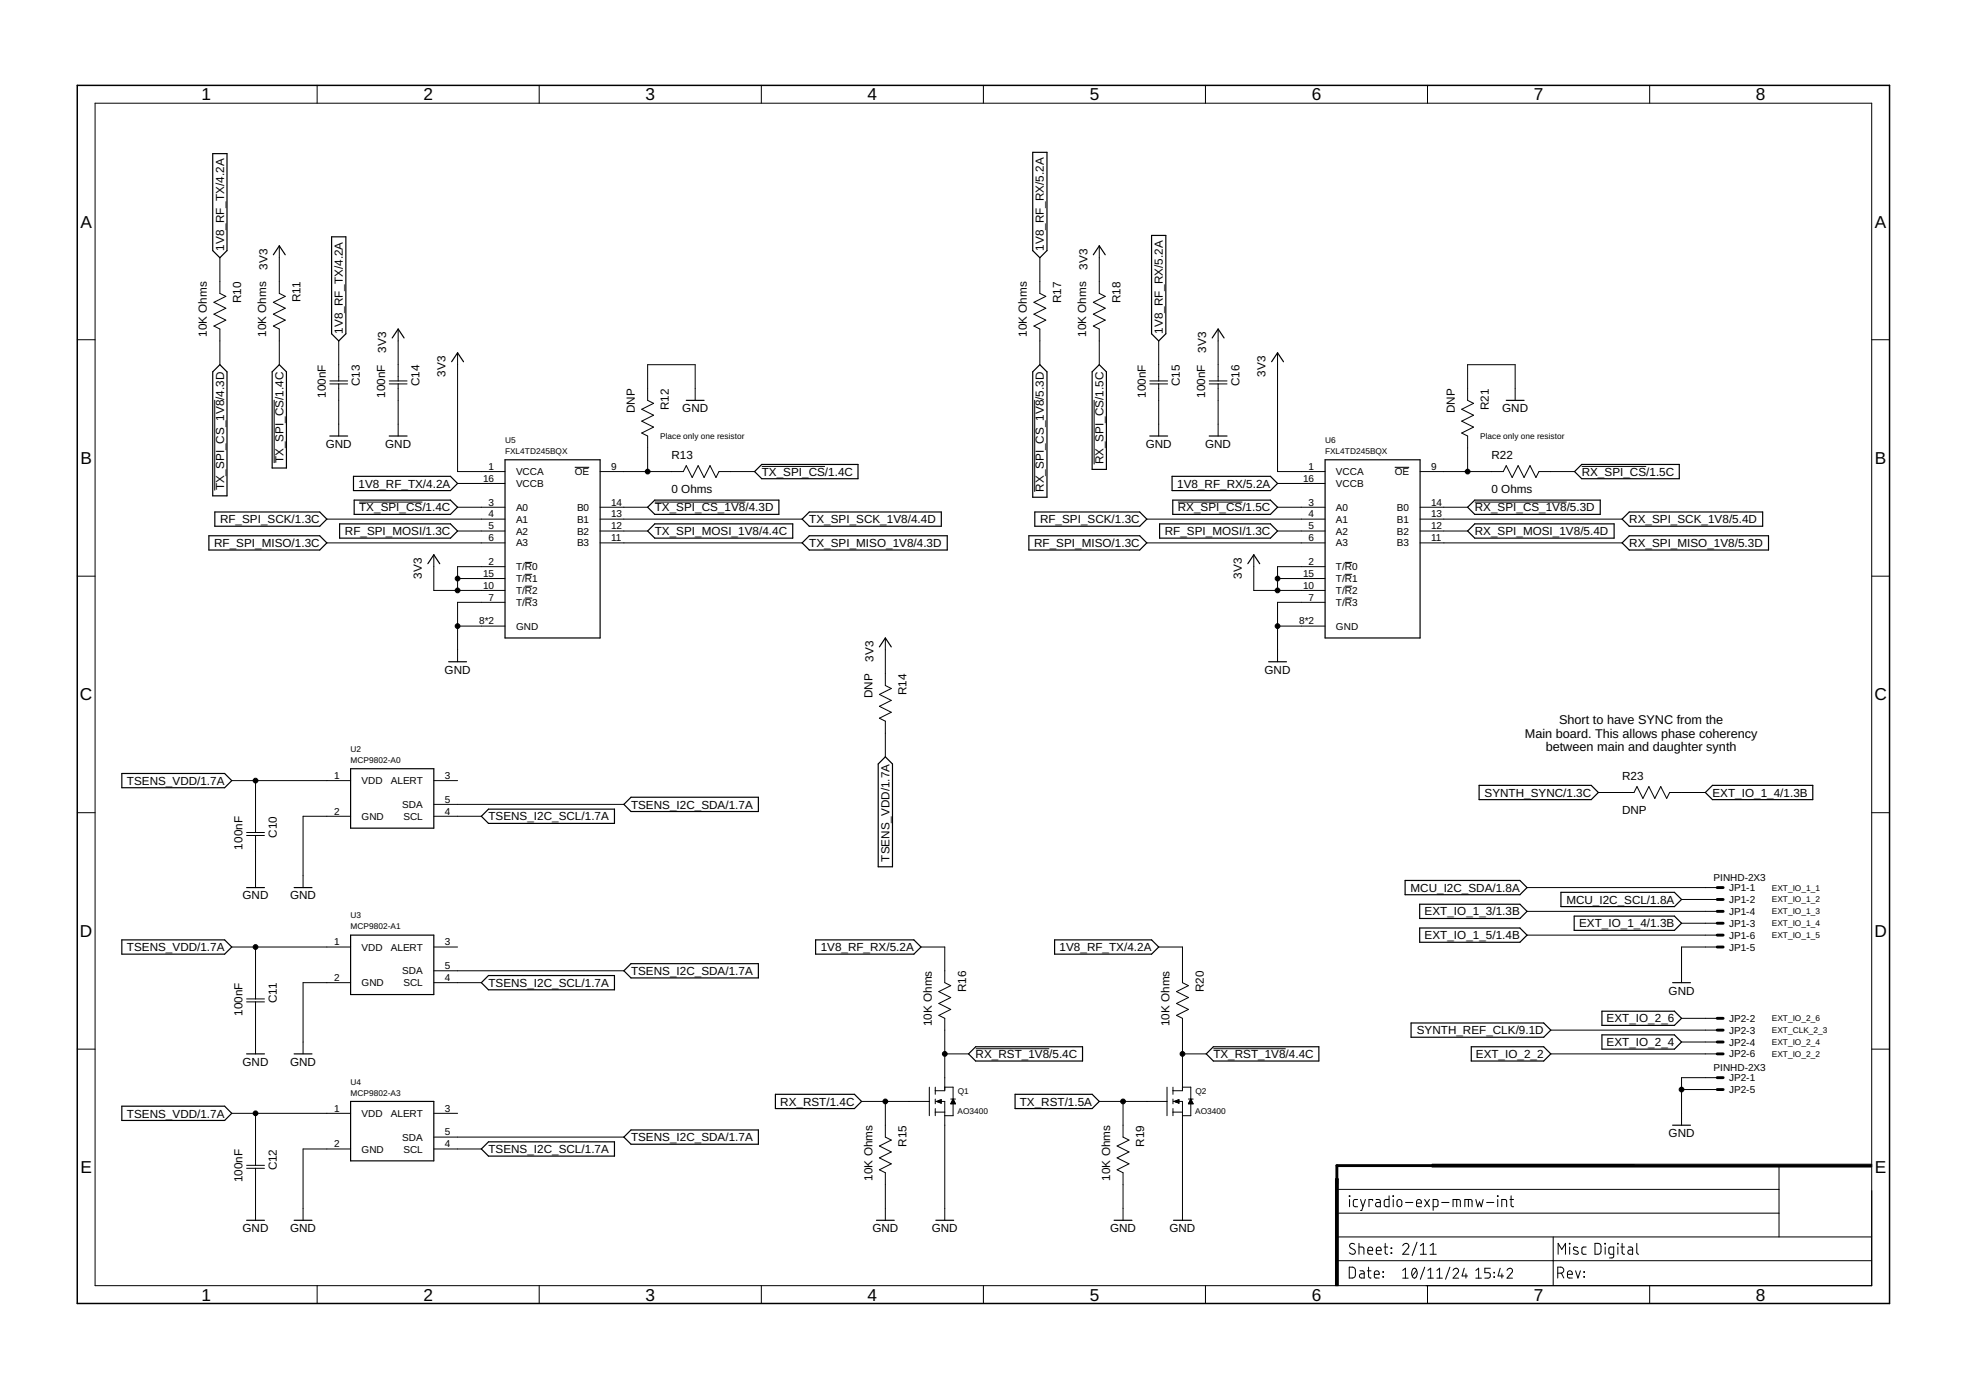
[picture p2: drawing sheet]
<svg xmlns="http://www.w3.org/2000/svg" width="420mm" height="297mm" viewBox="0 0 420 297" stroke-linecap="round" stroke-linejoin="round" font-family="sans-serif">
<g fill="none" stroke="#000" stroke-width=".21">
<path d="M67.8 18.2v3.9M115.2 18.2v3.9M162.7 18.2v3.9M210.2 18.2v3.9M257.6 18.2v3.9M305.1 18.2v3.9M352.6 18.2v3.9M20.3 22.1h379.7v252.6h-379.7zM47 55.1v7.6l1.3 .6-2.6 1.3 2.6 1.3-2.6 1.2 2.6 1.3-2.6 1.3 1.3 .6v7.6M59.7 52.5v10.2l1.3 .6-2.6 1.3 2.6 1.3-2.6 1.2 2.6 1.3-2.6 1.3 1.3 .6v7.6M222.2 55.1v7.6l1.3 .6-2.5 1.3 2.5 1.3-2.5 1.2 2.5 1.3-2.5 1.3 1.2 .6v7.6M234.9 52.5v10.2l1.3 .6-2.5 1.3 2.5 1.3-2.5 1.2 2.5 1.3-2.5 1.3 1.2 .6v7.6"/>
<path d="M16.5 72.6h3.8M72.4 72.9v8.5M85.1 70.3v11.1M97.8 75.4v25.4h10.1M247.6 72.9v8.5M260.3 70.3v11.1M273 75.4v25.4h10.2M400 72.6h3.8M45.9 85.4v19.4M58.6 85.4v13.6M70.5 81.4h3.8M70.5 82h3.8"/>
<path d="M72.4 82v11.2M83.2 81.4h3.8M83.2 82h3.8M85.1 82v11.2M122.8 99.9h3.1M148.6 85.6v-7.7h-10.2v7.7l1.3 .6-2.6 1.3 2.6 1.2-2.6 1.3 2.6 1.3-2.6 1.2 1.3 .7v7.6M162.8 99.7h13.5M221.1 85.4v19.7M233.8 85.4v13.8M245.7 81.4h3.8M245.7 82h3.8M247.6 82v11.2"/>
<path d="M258.4 81.4h3.8M258.4 82h3.8M260.3 82v11.2M298.1 99.9h3.1M323.8 85.6v-7.7h-10.2v7.7l1.3 .6-2.5 1.3 2.5 1.2-2.5 1.3 2.5 1.3-2.5 1.2 1.2 .7v7.6M338 99.7h13.8M69.8 110.9h38.1M69.8 116h38.1M76.8 107.3h13.5M92.7 118.6v7.6h15.2M97.8 108.4h10.1M97.8 103.3h10.1"/>
<path d="M97.8 113.5h10.1M128.2 100.8h17.8l.7-1.3 1.2 2.5 1.3-2.5 1.3 2.5 1.2-2.5 1.3 2.5 .6-1.2h7.7M128.2 108.4h10.2M128.2 110.9h43.2M128.2 113.5h10.2M128.2 116h43.2M139.9 107.3h19.4M245.1 110.9h38.1M245.1 116h38.1M251.7 107.3h13.8M267.9 118.6v7.6h15.3M273 108.4h10.2"/>
<path d="M273 103.3h10.2M273 113.5h10.2M303.5 100.8h17.8l.6-1.3 1.3 2.5 1.2-2.5 1.3 2.5 1.3-2.5 1.3 2.5 .6-1.2h7.6M303.5 108.4h10.1M303.5 110.9h43.2M303.5 113.5h10.1M303.5 116h43.2M315.2 107.3h19.6M16.5 123.1h3.8M97.8 133.8h10.1M97.8 123.6h10.1M107.9 121.1h-10.1v5.1"/>
<path d="M107.9 128.7h-10.1v12.7M112.2 120.2h1.5M112.2 122.7h1.5M112.2 125.3h1.5M112.2 127.8h1.5M189.2 136.3v10.2l1.3 .6-2.6 1.3 2.6 1.3-2.6 1.2 2.6 1.3-2.6 1.3 1.3 .6v7.6M273 133.8h10.2M273 123.6h10.2M283.2 121.1h-10.2v5.1M283.2 128.7h-10.2v12.7M287.4 120.2h1.6M287.4 122.7h1.6"/>
<path d="M287.4 125.3h1.6M287.4 127.8h1.6M400 123.1h3.8M16.5 173.7h3.8M49.5 166.8h25.4M52.7 177.9h3.8M52.7 178.5h3.8M54.6 166.8v11.1M54.6 178.5v11.2M74.9 174.4h-10.1v15.3M92.7 166.8h5.1M92.7 174.4h10.2"/>
<path d="M92.7 171.9h40.6M341.6 169.4h7.6l.6-1.3 1.3 2.5 1.3-2.5 1.3 2.5 1.2-2.5 1.3 2.5 .6-1.2h7.6M400 173.7h3.8M326.3 189.7h40.7M326.3 194.8h40.7M326.3 199.8h40.7M359.4 192.2h7.6M359.4 197.3h7.6M49.5 202.4h25.4M52.7 213.5h3.8M52.7 214.1h3.8M54.6 202.4v11.1"/>
<path d="M54.6 214.1v11.1M74.9 210h-10.1v15.2M92.7 202.4h5.1M92.7 210h10.2M92.7 207.5h40.6M196.8 202.4h5.1v7.6l1.3 .6-2.6 1.3 2.6 1.3-2.6 1.2 2.6 1.3-2.6 1.3 1.3 .6v15.5h-2M247.6 202.4h5.1v7.6l1.3 .6-2.6 1.3 2.6 1.3-2.6 1.2 2.6 1.3-2.6 1.3 1.3 .6v15.5h-2M359.4 217.6h7.6M367 202.4h-7.6v7.6M16.5 224.2h3.8M49.5 237.9h25.4M54.6 237.9v11.1"/>
<path d="M92.7 237.9h5.1M184.1 235.4h14.5M189.2 235.4v7.6l1.3 .6-2.6 1.3 2.6 1.3-2.6 1.2 2.6 1.3-2.6 1.3 1.3 .6v10.2M198.6 232.3v6.1M199.9 232.3v1.5M199.9 234.9v1M199.9 236.9v1.5M199.9 237.7h2M200 235.4h1.9v25.4M200.1 235.4l1-.4v.8zM200.4 235.5h.7M200.5 235.2h.6"/>
<path d="M200.7 235.6h.4M200.8 235.1h.3M201.1 235.7h.1M201.1 235h.1M201.9 225.2h5.1M201.9 232.3h1.8v6.1h-1.8M203.2 234.9h1M203.3 235.7h.8M203.3 235.6h.7M203.4 235.5h.6M203.4 235.4h.5M203.5 235.2h.4"/>
<path d="M203.6 235.1h.2M203.6 235h.2M203.7 234.9l.5 1h-1zM203.7 234.9h.1M208.5 224.1h15.7M234.9 235.4h14.5M240 235.4v7.6l1.3 .6-2.6 1.3 2.6 1.3-2.6 1.2 2.6 1.3-2.6 1.3 1.3 .6v10.2M249.4 232.3v6.1M250.7 237.7h2M250.7 232.3v1.5M250.7 234.9v1M250.7 236.9v1.5"/>
<path d="M250.7 235.4h2v25.4M250.9 235.4l1-.4v.8zM251.2 235.5h.7M251.3 235.2h.6M251.5 235.6h.4M251.6 235.1h.3M251.9 235.7h.1M251.9 235h.1M252.7 225.2h5.1M252.7 232.3h1.8v6.1h-1.8M254 234.9h1M254 235.7h.9"/>
<path d="M254.1 235.6h.7M254.2 235.5h.6M254.2 235.4h.5M254.3 235.2h.4M254.4 235.1h.2M254.4 235h.2M254.5 234.9l.5 1h-1zM259.3 224.1h15.5M331.4 220.1h35.6M331.4 225.2h35.6M359.4 222.7h7.6M359.4 232.8h7.6"/>
<path d="M367 230.3h-7.6v10.2M400 224.2h3.8M52.7 249h3.8M52.7 249.7h3.8M54.6 249.7v11.1M74.9 245.5h-10.1v15.3M92.7 245.5h10.2M92.7 243h40.6M285.7 254.2h94.5M285.7 259.2h94.5M288.4 255.5l.1 .2zM288.4 256.3v1.6"/>
<path d="M290.1 256.3h-.6l-.3 .4 .1 1.1 .8 .1M290.8 256.3l.5 1.6M291.8 256.3l-.8 2.4h-.2M293.3 256.6v-.3h-.7v1.6M294.1 256.3h.6l.3 .4v1.2h-.6a.46 .46 0 0 1-.4-.5 .46 .46 0 0 1 .4-.4h.6M296.9 255.5v2.4h-.8l-.3-.4 .1-.9 .2-.3h.8M297.7 255.5l.1 .2zM297.8 256.3v1.6M298.8 256.4l.4-.1a.92 .92 0 0 1 .1 1.5l-.3 .1a.92 .92 0 0 1-.2-1.5zM300.4 257h1.5M302.7 257.1h1.1a.55 .55 0 0 0-.4-.8 .55 .55 0 0 0-.7 .5l.1 1 1 .1M304.5 256.3l1 1.6"/>
<path d="M305.5 256.3l-1 1.6M306.3 257.9h.8l.2-.3v-1l-.2-.3h-.8v2.4M308.1 257h1.6M310.5 257.9v-1.6l1.5 .1 .1 1.5M311.3 256.3v1.6M313.1 257.9v-1.6l1.4 .1 .1 1.5M313.8 256.3v1.6M315.4 256.3l.4 1.6 .4-1.1 .4 1.1 .4-1.6M317.7 257h1.6M320 255.5l.1 .2zM320.1 256.3v1.6M321 257.9v-1.6l.9 .1 .1 1.5"/>
<path d="M322.7 256.3h.8M322.9 255.5l.1 2.1 .5 .3M380.2 249.1v15.2M67.8 274.7v3.9M115.2 274.7v3.9M162.7 274.7v3.9M210.2 274.7v3.9M257.6 274.7v3.9M285.7 269.4h114.3M285.7 264.3h114.3M288.4 270.8h.8l.4 .4v1.5l-.4 .4h-.8zM289.5 265.9a.58 .58 0 0 0-.9-.1 .58 .58 0 0 0 .1 .9l.7 .4a.58 .58 0 0 1 .1 .8 .58 .58 0 0 1-.9 0l-.2-.2"/>
<path d="M290.4 266.5l1 .1 .1 1.4M290.4 265.7v2.3M290.6 271.6h.7l.2 .3v1.2h-.5a.46 .46 0 0 1-.5-.4 .46 .46 0 0 1 .5-.5h.5M292.2 271.6h.8M292.3 267.3h1a.54 .54 0 0 0-.3-.8 .54 .54 0 0 0-.7 .5l.1 .9 .9 .1M292.5 270.8v1.9l.1 .3 .4 .1M293.7 272.3h1a.54 .54 0 0 0-.3-.7 .54 .54 0 0 0-.7 .5l.1 .9 .9 .1M294.1 267.3h1.1a.54 .54 0 0 0-.4-.8 .54 .54 0 0 0-.7 .5l.1 .9 1 .1M295.6 272.8l.1 .1zM295.6 271.8l.1 .1zM295.8 266.5h.8M296 265.7l.1 2.1 .5 .2"/>
<path d="M297.3 266.7l.1 .1zM297.3 267.7l.1 .1zM299.8 266.2a.64 .64 0 0 1 .9-.5 .64 .64 0 0 1 .2 1l-1.1 1.3h1.3M299.8 273.1h1.1M299.8 271.5l.6-.5v2.1M302 271.2l.1-.1a.88 .88 0 0 1 .8 1.2l-.1 .3a.51 .51 0 0 1-.5 .5 .51 .51 0 0 1-.5-.5l-.1-.8zM302.7 271.5l-.9 1.2M302.8 265.5l-1 2.8M303.6 268h1.2M303.6 266.2l.6-.5v2.3M304.5 270.8l-.9 2.6M305.1 274.7v3.9"/>
<path d="M305.2 273.1h1.1M305.2 271.5l.6-.5v2.1M305.6 268h1.3M305.6 266.2l.7-.5v2.3M307.1 273.1h1.2M307.1 271.5l.6-.5v2.1M309.9 270.8l-1 2.6M310.5 271.5a.58 .58 0 0 1 .9-.5 .58 .58 0 0 1 .1 1l-1 1.1h1.2M312.9 271l-.4 1.7h1.1M313.3 272.2v.9M315.4 273.1h1.2M315.4 271.5l.6-.5v2.1"/>
<path d="M318.5 271h-1.2v1h.7a.59 .59 0 0 1 .5 .6 .59 .59 0 0 1-.5 .5h-.7M319.3 271.9l.1 .1zM319.3 272.8l.1 .2zM320.6 271l-.5 1.7h1.2M321 272.2v.9M322.1 271.5a.58 .58 0 0 1 .8-.5 .58 .58 0 0 1 .2 1l-1 1.1h1.1M331.9 264.3v10.4M332.9 272.1h.6a.65 .65 0 0 0 .7-.7 .65 .65 0 0 0-.7-.6h-.6v2.3M333 268v-2.3l.8 1.3 .8-1.3v2.3M333.7 272.1l.5 1M335 272.3h1a.54 .54 0 0 0-.3-.7 .54 .54 0 0 0-.7 .5l.1 .9 .9 .1M335.4 265.7l.1 .1z"/>
<path d="M335.4 266.5v1.5M336.7 271.6l.5 1.5 .6-1.5M337.2 266.6l-.8-.1-.1 .4 .9 .6v.4l-.2 .1-.7-.1M338.5 271.8l.1 .1zM338.5 272.8l.1 .1zM339 266.5h-.7l-.2 .4 .1 1 .8 .1M340.9 265.7h.8l.4 .4 .1 1.3-.2 .4-.3 .2h-.8zM343 265.7l.1 .1zM343 266.5v1.5M344.9 268h-.8l-.2-.2-.1-.9 .3-.4h.8v1.9l-.3 .4h-.6M345.7 265.7l.1 .1zM345.8 266.5v1.5"/>
<path d="M346.4 266.5h.8M346.7 265.7v2.1l.5 .2M348 266.5h.7l.2 .2v1.3h-.6a.46 .46 0 0 1-.4-.4 .46 .46 0 0 1 .4-.5h.6M349.8 265.7v2l.1 .2 .3 .1M352.6 274.7v3.9"/>
</g>
<g fill="none" stroke="#000" stroke-width=".25">
<path d="M45.5 32.8h3v20.8l-1.5 1.5-1.5-1.5zM220.7 32.6h3.1v21l-1.6 1.5-1.5-1.5zM58.4 54.4l1.3-1.9 1.3 1.9M70.9 50.6h3v20.7l-1.5 1.6-1.5-1.6zM233.7 54.4l1.2-1.9 1.3 1.9M246.1 50.3h3.1v21l-1.6 1.6-1.5-1.6zM47 77.9l1.5 1.6v26.5h-3v-26.5zM59.7 77.9l1.5 1.6v20.5h-3v-20.5zM83.8 72.2l1.3-1.9 1.3 1.9M96.5 77.3l1.3-1.9 1.3 1.9M222.2 77.9l1.6 1.6v26.8h-3.1v-26.8zM234.9 77.9l1.6 1.6v20.8h-3.1v-20.8z"/>
<path d="M259.1 72.2l1.2-1.9 1.3 1.9M271.8 77.3l1.2-1.9 1.3 1.9M70.5 93.2h3.8M83.2 93.2h3.8M107.9 98.3h20.3v38h-20.3zM146.7 85.6h3.8M245.7 93.2h3.8M258.4 93.2h3.8M283.2 98.3h20.3v38h-20.3zM321.9 85.6h3.8M338 99.3h20.9v3h-20.9l-1.5-1.5zM44.6 114.5h23.7l1.5 1.5-1.5 1.5h-23.7z"/>
<path d="M45.9 109.4h22.4l1.5 1.5-1.5 1.6h-22.4zM72.6 112h23.7l1.5 1.5-1.5 1.5h-23.7zM75.5 101.8h20.8l1.5 1.5-1.5 1.5h-20.8zM75.7 106.9h20.6l1.5 1.5-1.5 1.5h-20.6zM138.4 108.4l1.5-1.5h26.6v3h-26.6zM138.4 113.5l1.5-1.5h29.5v3h-29.5zM161.3 100.8l1.5-1.5h20.6v3h-20.6zM171.4 110.9l1.6-1.5h28.2v3.1h-28.2zM171.4 116l1.6-1.5h29.4v3h-29.4zM219.9 114.5h23.7l1.5 1.5-1.5 1.5h-23.7zM221.1 109.4h22.5l1.5 1.5-1.5 1.6h-22.5zM247.8 112h23.7l1.5 1.5-1.5 1.5h-23.7z"/>
<path d="M250.5 101.8h21l1.5 1.5-1.5 1.5h-21zM250.6 106.9h20.9l1.5 1.5-1.5 1.5h-20.9zM313.6 108.4l1.6-1.5h26.8v3h-26.8zM313.6 113.5l1.6-1.5h29.8v3h-29.8zM346.7 110.9l1.5-1.5h28.5v3.1h-28.5zM346.7 116l1.5-1.5h29.8v3h-29.8zM91.4 120.5l1.3-1.9 1.3 1.9M187.9 138.2l1.3-1.9 1.3 1.9M266.7 120.5l1.2-1.9 1.3 1.9M95.9 141.4h3.8M271.1 141.4h3.8M26 165.3h22l1.5 1.5-1.5 1.5h-22z"/>
<path d="M74.9 164.3h17.8v12.7h-17.8zM102.9 174.4l1.5-1.5h26.9v3.1h-26.9zM134.9 170.4h27.2v3h-27.2l-1.6-1.5zM187.7 163.3l1.5-1.6 1.5 1.6v21.9h-3zM316.1 167.8h24l1.5 1.6-1.5 1.5h-24zM364.4 169.4l1.6-1.6h21.4v3.1h-21.4zM52.7 189.7h3.8M62.9 189.7h3.8M74.9 199.8h17.8v12.7h-17.8zM300.3 188.2h24.5l1.5 1.5-1.5 1.5h-24.5zM303.4 198.3h21.4l1.5 1.5-1.5 1.6h-21.4zM303.4 193.2h21.4l1.5 1.6-1.5 1.5h-21.4z"/>
<path d="M333.6 190.7h24.2l1.6 1.5-1.6 1.5h-24.2zM336.4 195.8h21.4l1.6 1.5-1.6 1.5h-21.4zM26 200.9h22l1.5 1.5-1.5 1.5h-22zM102.9 210l1.5-1.5h26.9v3h-26.9zM133.3 207.5l1.6-1.6h27.2v3.1h-27.2zM174.3 200.9h21l1.5 1.5-1.5 1.5h-21zM225.4 200.9h20.7l1.5 1.5-1.5 1.5h-20.7zM301.6 218.6h28.3l1.5 1.5-1.5 1.6h-28.3zM342.3 216.1h15.5l1.6 1.5-1.6 1.5h-15.5zM357.5 210h3.8M26 236.4h22l1.5 1.5-1.5 1.5h-22zM52.7 225.2h3.8"/>
<path d="M62.9 225.2h3.8M74.9 235.4h17.8v12.7h-17.8zM165.7 233.8h16.9l1.5 1.6-1.5 1.5h-16.9zM207 225.2l1.5-1.5h22.9v3h-22.9zM216.9 233.8h16.5l1.5 1.6-1.5 1.5h-16.5zM257.8 225.2l1.5-1.5h22.6v3h-22.6zM314.4 223.7h15.5l1.5 1.5-1.5 1.5h-15.5zM342.3 221.1h15.5l1.6 1.6-1.6 1.5h-15.5zM102.9 245.5l1.5-1.5h26.9v3.1h-26.9zM133.3 243l1.6-1.5h27.2v3h-27.2zM357.5 240.5h3.8M52.7 260.8h3.8"/>
<path d="M62.9 260.8h3.8M187.3 260.8h3.8M200 260.8h3.8M238.1 260.8h3.8M250.8 260.8h3.8"/>
</g>
<path d="M16.5 18.2h387.3v260.4h-387.3z" fill="none" stroke="#000" stroke-width=".32"/>
<path d="M285.4 251.9h.6v22.8h-.6zM306 248.8h94v.6h-94z" fill="#000" stroke="#000" stroke-width=".21"/>
<g fill="none" stroke="#000" stroke-width=".61">
<path d="M367 189.7h1.3M367 192.2h1.3M367 197.3h1.3M367 194.8h1.3M367 199.8h1.3M367 217.6h1.3M367 202.4h1.3M367 230.3h1.3M367 220.1h1.3M367 222.7h1.3M367 232.8h1.3M367 225.2h1.3"/>
<path d="M349.2 249.1h-63.5v3.8"/>
</g>
<g fill="#000" stroke="#000" stroke-width=".21">
<circle cx="138.4" cy="100.8" r=".51"/>
<circle cx="313.6" cy="100.8" r=".51"/>
<circle cx="97.8" cy="133.8" r=".51"/>
<circle cx="97.8" cy="123.6" r=".51"/>
<circle cx="97.8" cy="126.2" r=".51"/>
<circle cx="273" cy="133.8" r=".51"/>
<circle cx="273" cy="126.2" r=".51"/>
<circle cx="273" cy="123.6" r=".51"/>
<circle cx="54.6" cy="166.8" r=".51"/>
<circle cx="54.6" cy="202.4" r=".51"/>
<circle cx="54.6" cy="237.9" r=".51"/>
<circle cx="189.2" cy="235.4" r=".51"/>
<circle cx="201.9" cy="225.2" r=".51"/>
<circle cx="240" cy="235.4" r=".51"/>
<circle cx="252.7" cy="225.2" r=".51"/>
<circle cx="359.4" cy="232.8" r=".51"/>
</g>
<g font-size="3.7">
<text x="43" y="21.4">1</text>
<text x="90.5" y="21.4">2</text>
<text x="138" y="21.4">3</text>
<text x="185.4" y="21.4">4</text>
<text x="232.9" y="21.4">5</text>
<text x="280.3" y="21.4">6</text>
<text x="327.8" y="21.4">7</text>
<text x="375.3" y="21.4">8</text>
<text x="17.2" y="48.6">A</text>
<text x="400.7" y="48.6">A</text>
<text x="17.2" y="99.2">B</text>
<text x="400.7" y="99.2">B</text>
<text x="17.1" y="149.7">C</text>
<text x="400.6" y="149.7">C</text>
<text x="17.1" y="200.2">D</text>
<text x="400.6" y="200.2">D</text>
<text x="17.2" y="250.8">E</text>
<text x="400.7" y="250.8">E</text>
<text x="43" y="277.9">1</text>
<text x="90.5" y="277.9">2</text>
<text x="138" y="277.9">3</text>
<text x="185.4" y="277.9">4</text>
<text x="232.9" y="277.9">5</text>
<text x="280.3" y="277.9">6</text>
<text x="327.8" y="277.9">7</text>
<text x="375.3" y="277.9">8</text>
</g>
<g font-size="2.7">
<text x="333.2" y="154.7">Short to have SYNC from the</text>
<text x="325.9" y="157.6">Main board. This allows phase coherency</text>
<text x="330.3" y="160.5">between main and daughter synth</text>
</g>
<g font-size="2.5">
<text x="47.9" y="53.5" transform="rotate(-90 47.9 53.5)">1V8_RF_TX/4.2A</text>
<text x="223.1" y="53.5" transform="rotate(-90 223.1 53.5)">1V8_RF_RX/5.2A</text>
<text x="57.1" y="57.6" transform="rotate(-90 57.1 57.6)">3V3</text>
<text x="232.4" y="57.6" transform="rotate(-90 232.4 57.6)">3V3</text>
<text x="51.5" y="64.7" transform="rotate(-90 51.5 64.7)">R10</text>
<text x="64.2" y="64.6" transform="rotate(-90 64.2 64.6)">R11</text>
<text x="226.8" y="64.7" transform="rotate(-90 226.8 64.7)">R17</text>
<text x="239.5" y="64.7" transform="rotate(-90 239.5 64.7)">R18</text>
<text x="44.2" y="72" transform="rotate(-90 44.2 72)">10K Ohms</text>
<text x="56.9" y="72" transform="rotate(-90 56.9 72)">10K Ohms</text>
<text x="73.3" y="71.3" transform="rotate(-90 73.3 71.3)">1V8_RF_TX/4.2A</text>
<text x="219.5" y="72" transform="rotate(-90 219.5 72)">10K Ohms</text>
<text x="232.2" y="72" transform="rotate(-90 232.2 72)">10K Ohms</text>
<text x="248.5" y="71.3" transform="rotate(-90 248.5 71.3)">1V8_RF_RX/5.2A</text>
<text x="82.5" y="75.4" transform="rotate(-90 82.5 75.4)">3V3</text>
<text x="257.8" y="75.4" transform="rotate(-90 257.8 75.4)">3V3</text>
<text x="76.9" y="82.5" transform="rotate(-90 76.9 82.5)">C13</text>
<text x="89.6" y="82.5" transform="rotate(-90 89.6 82.5)">C14</text>
<text x="95.2" y="80.5" transform="rotate(-90 95.2 80.5)">3V3</text>
<text x="252.2" y="82.5" transform="rotate(-90 252.2 82.5)">C15</text>
<text x="264.9" y="82.5" transform="rotate(-90 264.9 82.5)">C16</text>
<text x="270.5" y="80.5" transform="rotate(-90 270.5 80.5)">3V3</text>
<text x="69.6" y="85" transform="rotate(-90 69.6 85)">100nF</text>
<text x="82.3" y="85" transform="rotate(-90 82.3 85)">100nF</text>
<text x="135.6" y="88.3" transform="rotate(-90 135.6 88.3)">DNP</text>
<text x="143" y="87.6" transform="rotate(-90 143 87.6)">R12</text>
<text x="145.8" y="88.1">GND</text>
<text x="244.9" y="85" transform="rotate(-90 244.9 85)">100nF</text>
<text x="257.6" y="85" transform="rotate(-90 257.6 85)">100nF</text>
<text x="310.9" y="88.3" transform="rotate(-90 310.9 88.3)">DNP</text>
<text x="318.2" y="87.6" transform="rotate(-90 318.2 87.6)">R21</text>
<text x="321" y="88.1">GND</text>
<text x="69.6" y="95.7">GND</text>
<text x="82.3" y="95.7">GND</text>
<text x="244.8" y="95.7">GND</text>
<text x="257.5" y="95.7">GND</text>
<text x="60.6" y="98.9" transform="rotate(-90 60.6 98.9)">TX_SPI_CS/1.4C</text>
<text x="143.5" y="98">R13</text>
<text x="162.8" y="101.7">TX_SPI_CS/1.4C</text>
<text x="235.8" y="99.2" transform="rotate(-90 235.8 99.2)">RX_SPI_CS/1.5C</text>
<text x="318.7" y="98">R22</text>
<text x="338" y="101.7">RX_SPI_CS/1.5C</text>
<text x="47.9" y="104.8" transform="rotate(-90 47.9 104.8)">TX_SPI_CS_1V8/4.3D</text>
<text x="76.6" y="104.2">1V8_RF_TX/4.2A</text>
<text x="143.5" y="105.3">0 Ohms</text>
<text x="223.1" y="105.1" transform="rotate(-90 223.1 105.1)">RX_SPI_CS_1V8/5.3D</text>
<text x="251.6" y="104.2">1V8_RF_RX/5.2A</text>
<text x="318.7" y="105.3">0 Ohms</text>
<text x="47" y="111.8">RF_SPI_SCK/1.3C</text>
<text x="76.8" y="109.3">TX_SPI_CS/1.4C</text>
<text x="139.9" y="109.3">TX_SPI_CS_1V8/4.3D</text>
<text x="173" y="111.8">TX_SPI_SCK_1V8/4.4D</text>
<text x="222.3" y="111.8">RF_SPI_SCK/1.3C</text>
<text x="251.7" y="109.3">RX_SPI_CS/1.5C</text>
<text x="315.2" y="109.3">RX_SPI_CS_1V8/5.3D</text>
<text x="348.2" y="111.8">RX_SPI_SCK_1V8/5.4D</text>
<text x="45.8" y="116.9">RF_SPI_MISO/1.3C</text>
<text x="73.7" y="114.4">RF_SPI_MOSI/1.3C</text>
<text x="139.9" y="114.4">TX_SPI_MOSI_1V8/4.4C</text>
<text x="173" y="116.9">TX_SPI_MISO_1V8/4.3D</text>
<text x="221" y="116.9">RF_SPI_MISO/1.3C</text>
<text x="249" y="114.4">RF_SPI_MOSI/1.3C</text>
<text x="315.2" y="114.4">RX_SPI_MOSI_1V8/5.4D</text>
<text x="348.2" y="116.9">RX_SPI_MISO_1V8/5.3D</text>
<text x="90.2" y="123.6" transform="rotate(-90 90.2 123.6)">3V3</text>
<text x="265.4" y="123.6" transform="rotate(-90 265.4 123.6)">3V3</text>
<text x="95" y="144">GND</text>
<text x="186.7" y="141.4" transform="rotate(-90 186.7 141.4)">3V3</text>
<text x="270.2" y="144">GND</text>
<text x="186.4" y="149.2" transform="rotate(-90 186.4 149.2)">DNP</text>
<text x="193.8" y="148.6" transform="rotate(-90 193.8 148.6)">R14</text>
<text x="27.1" y="167.7">TSENS_VDD/1.7A</text>
<text x="346.7" y="166.6">R23</text>
<text x="134.9" y="172.8">TSENS_I2C_SDA/1.7A</text>
<text x="317.3" y="170.2">SYNTH_SYNC/1.3C</text>
<text x="346.7" y="173.9">DNP</text>
<text x="366" y="170.2">EXT_IO_1_4/1.3B</text>
<text x="59.2" y="179" transform="rotate(-90 59.2 179)">C10</text>
<text x="104.4" y="175.3">TSENS_I2C_SCL/1.7A</text>
<text x="51.8" y="181.5" transform="rotate(-90 51.8 181.5)">100nF</text>
<text x="190.1" y="184.1" transform="rotate(-90 190.1 184.1)">TSENS_VDD/1.7A</text>
<text x="301.5" y="190.6">MCU_I2C_SDA/1.8A</text>
<text x="51.8" y="192.2">GND</text>
<text x="62" y="192.2">GND</text>
<text x="304.5" y="195.6">EXT_IO_1_3/1.3B</text>
<text x="334.8" y="193.1">MCU_I2C_SCL/1.8A</text>
<text x="27.1" y="203.3">TSENS_VDD/1.7A</text>
<text x="175.4" y="203.3">1V8_RF_RX/5.2A</text>
<text x="226.5" y="203.3">1V8_RF_TX/4.2A</text>
<text x="304.5" y="200.7">EXT_IO_1_5/1.4B</text>
<text x="337.5" y="198.2">EXT_IO_1_4/1.3B</text>
<text x="134.9" y="208.3">TSENS_I2C_SDA/1.7A</text>
<text x="59.2" y="214.4" transform="rotate(-90 59.2 214.4)">C11</text>
<text x="104.4" y="210.9">TSENS_I2C_SCL/1.7A</text>
<text x="206.5" y="212" transform="rotate(-90 206.5 212)">R16</text>
<text x="257.2" y="212" transform="rotate(-90 257.2 212)">R20</text>
<text x="356.6" y="212.5">GND</text>
<text x="51.8" y="217.1" transform="rotate(-90 51.8 217.1)">100nF</text>
<text x="199.1" y="219.3" transform="rotate(-90 199.1 219.3)">10K Ohms</text>
<text x="249.9" y="219.3" transform="rotate(-90 249.9 219.3)">10K Ohms</text>
<text x="302.8" y="221">SYNTH_REF_CLK/9.1D</text>
<text x="343.3" y="218.5">EXT_IO_2_6</text>
<text x="51.8" y="227.8">GND</text>
<text x="62" y="227.8">GND</text>
<text x="208.5" y="226.1">RX_RST_1V8/5.4C</text>
<text x="259.3" y="226.1">TX_RST_1V8/4.4C</text>
<text x="315.4" y="226.1">EXT_IO_2_2</text>
<text x="343.3" y="223.6">EXT_IO_2_4</text>
<text x="27.1" y="238.8">TSENS_VDD/1.7A</text>
<text x="166.8" y="236.3">RX_RST/1.4C</text>
<text x="217.9" y="236.3">TX_RST/1.5A</text>
<text x="134.9" y="243.9">TSENS_I2C_SDA/1.7A</text>
<text x="193.8" y="245.1" transform="rotate(-90 193.8 245.1)">R15</text>
<text x="244.5" y="245.1" transform="rotate(-90 244.5 245.1)">R19</text>
<text x="356.6" y="243">GND</text>
<text x="59.2" y="250.1" transform="rotate(-90 59.2 250.1)">C12</text>
<text x="104.4" y="246.4">TSENS_I2C_SCL/1.7A</text>
<text x="51.8" y="252.7" transform="rotate(-90 51.8 252.7)">100nF</text>
<text x="186.4" y="252.3" transform="rotate(-90 186.4 252.3)">10K Ohms</text>
<text x="237.2" y="252.3" transform="rotate(-90 237.2 252.3)">10K Ohms</text>
<text x="51.8" y="263.3">GND</text>
<text x="62" y="263.3">GND</text>
<text x="186.4" y="263.3">GND</text>
<text x="199.1" y="263.3">GND</text>
<text x="237.2" y="263.3">GND</text>
<text x="249.9" y="263.3">GND</text>
</g>
<g font-size="2.1">
<text x="104.4" y="100.4">1</text>
<text x="110.3" y="101.5">VCCA</text>
<text x="122.8" y="101.5">OE</text>
<text x="130.6" y="100.4">9</text>
<text x="279.7" y="100.4">1</text>
<text x="285.5" y="101.5">VCCA</text>
<text x="298.1" y="101.5">OE</text>
<text x="305.8" y="100.4">9</text>
<text x="103.2" y="103">16</text>
<text x="110.3" y="104.1">VCCB</text>
<text x="278.5" y="103">16</text>
<text x="285.5" y="104.1">VCCB</text>
<text x="104.4" y="108">3</text>
<text x="104.4" y="110.6">4</text>
<text x="104.4" y="113.1">5</text>
<text x="110.3" y="109.2">A0</text>
<text x="110.3" y="111.7">A1</text>
<text x="123.3" y="109.2">B0</text>
<text x="123.3" y="111.7">B1</text>
<text x="130.6" y="108">14</text>
<text x="130.6" y="110.6">13</text>
<text x="130.6" y="113.1">12</text>
<text x="279.7" y="108">3</text>
<text x="279.7" y="110.6">4</text>
<text x="279.7" y="113.1">5</text>
<text x="285.5" y="109.2">A0</text>
<text x="285.5" y="111.7">A1</text>
<text x="298.6" y="109.2">B0</text>
<text x="298.6" y="111.7">B1</text>
<text x="305.8" y="108">14</text>
<text x="305.8" y="110.6">13</text>
<text x="305.8" y="113.1">12</text>
<text x="104.4" y="115.7">6</text>
<text x="110.3" y="114.2">A2</text>
<text x="110.3" y="116.8">A3</text>
<text x="123.3" y="114.2">B2</text>
<text x="123.3" y="116.8">B3</text>
<text x="130.6" y="115.7">11</text>
<text x="279.7" y="115.7">6</text>
<text x="285.5" y="114.2">A2</text>
<text x="285.5" y="116.8">A3</text>
<text x="298.6" y="114.2">B2</text>
<text x="298.6" y="116.8">B3</text>
<text x="305.8" y="115.7">11</text>
<text x="103.2" y="123.3">15</text>
<text x="103.2" y="125.8">10</text>
<text x="104.4" y="120.7">2</text>
<text x="110.3" y="121.9">T/R0</text>
<text x="110.3" y="124.4">T/R1</text>
<text x="278.5" y="123.3">15</text>
<text x="278.5" y="125.8">10</text>
<text x="279.7" y="120.7">2</text>
<text x="285.5" y="121.9">T/R0</text>
<text x="285.5" y="124.4">T/R1</text>
<text x="104.4" y="128.4">7</text>
<text x="110.3" y="126.9">T/R2</text>
<text x="110.3" y="129.5">T/R3</text>
<text x="279.7" y="128.4">7</text>
<text x="285.5" y="126.9">T/R2</text>
<text x="285.5" y="129.5">T/R3</text>
<text x="102.4" y="133.4">8*2</text>
<text x="110.3" y="134.6">GND</text>
<text x="277.6" y="133.4">8*2</text>
<text x="285.5" y="134.6">GND</text>
<text x="71.4" y="166.5">1</text>
<text x="77.3" y="167.6">VDD</text>
<text x="83.5" y="167.6">ALERT</text>
<text x="95" y="166.5">3</text>
<text x="86" y="172.7">SDA</text>
<text x="95" y="171.5">5</text>
<text x="71.4" y="174.1">2</text>
<text x="77.3" y="175.2">GND</text>
<text x="86.2" y="175.2">SCL</text>
<text x="95" y="174.1">4</text>
<text x="366.2" y="188.3">PINHD-2X3</text>
<text x="369.5" y="190.4">JP1-1</text>
<text x="369.5" y="193">JP1-2</text>
<text x="369.5" y="195.5">JP1-4</text>
<text x="71.4" y="202">1</text>
<text x="77.3" y="203.1">VDD</text>
<text x="83.5" y="203.1">ALERT</text>
<text x="95" y="202">3</text>
<text x="369.5" y="198">JP1-3</text>
<text x="369.5" y="203.1">JP1-5</text>
<text x="369.5" y="200.6">JP1-6</text>
<text x="71.4" y="209.6">2</text>
<text x="86" y="208.2">SDA</text>
<text x="95" y="209.6">4</text>
<text x="95" y="207.1">5</text>
<text x="77.3" y="210.7">GND</text>
<text x="86.2" y="210.7">SCL</text>
<text x="369.5" y="218.4">JP2-2</text>
<text x="369.5" y="220.9">JP2-3</text>
<text x="369.5" y="223.4">JP2-4</text>
<text x="369.5" y="226">JP2-6</text>
<text x="366.2" y="228.9">PINHD-2X3</text>
<text x="369.5" y="231.1">JP2-1</text>
<text x="369.5" y="233.6">JP2-5</text>
<text x="71.4" y="237.6">1</text>
<text x="77.3" y="238.7">VDD</text>
<text x="83.5" y="238.7">ALERT</text>
<text x="95" y="237.6">3</text>
<text x="71.4" y="245.2">2</text>
<text x="86" y="243.8">SDA</text>
<text x="95" y="245.2">4</text>
<text x="95" y="242.6">5</text>
<text x="77.3" y="246.3">GND</text>
<text x="86.2" y="246.3">SCL</text>
</g>
<g font-size="1.8">
<text x="107.9" y="94.7">U5</text>
<text x="141.1" y="93.8">Place only one resistor</text>
<text x="283.2" y="94.7">U6</text>
<text x="316.3" y="93.8">Place only one resistor</text>
<text x="107.9" y="97">FXL4TD245BQX</text>
<text x="283.2" y="97">FXL4TD245BQX</text>
<text x="74.9" y="160.7">U2</text>
<text x="74.9" y="163">MCP9802-A0</text>
<text x="378.7" y="190.3">EXT_IO_1_1</text>
<text x="74.9" y="196.3">U3</text>
<text x="378.7" y="192.8">EXT_IO_1_2</text>
<text x="378.7" y="195.4">EXT_IO_1_3</text>
<text x="378.7" y="197.9">EXT_IO_1_4</text>
<text x="74.9" y="198.6">MCP9802-A1</text>
<text x="378.7" y="200.5">EXT_IO_1_5</text>
<text x="378.7" y="218.2">EXT_IO_2_6</text>
<text x="378.7" y="220.8">EXT_CLK_2_3</text>
<text x="378.7" y="223.3">EXT_IO_2_4</text>
<text x="378.7" y="225.9">EXT_IO_2_2</text>
<text x="74.9" y="231.8">U4</text>
<text x="204.7" y="233.8">Q1</text>
<text x="255.5" y="233.8">Q2</text>
<text x="74.9" y="234.1">MCP9802-A3</text>
<text x="204.7" y="238">AO3400</text>
<text x="255.4" y="238">AO3400</text>
</g>
</svg>
